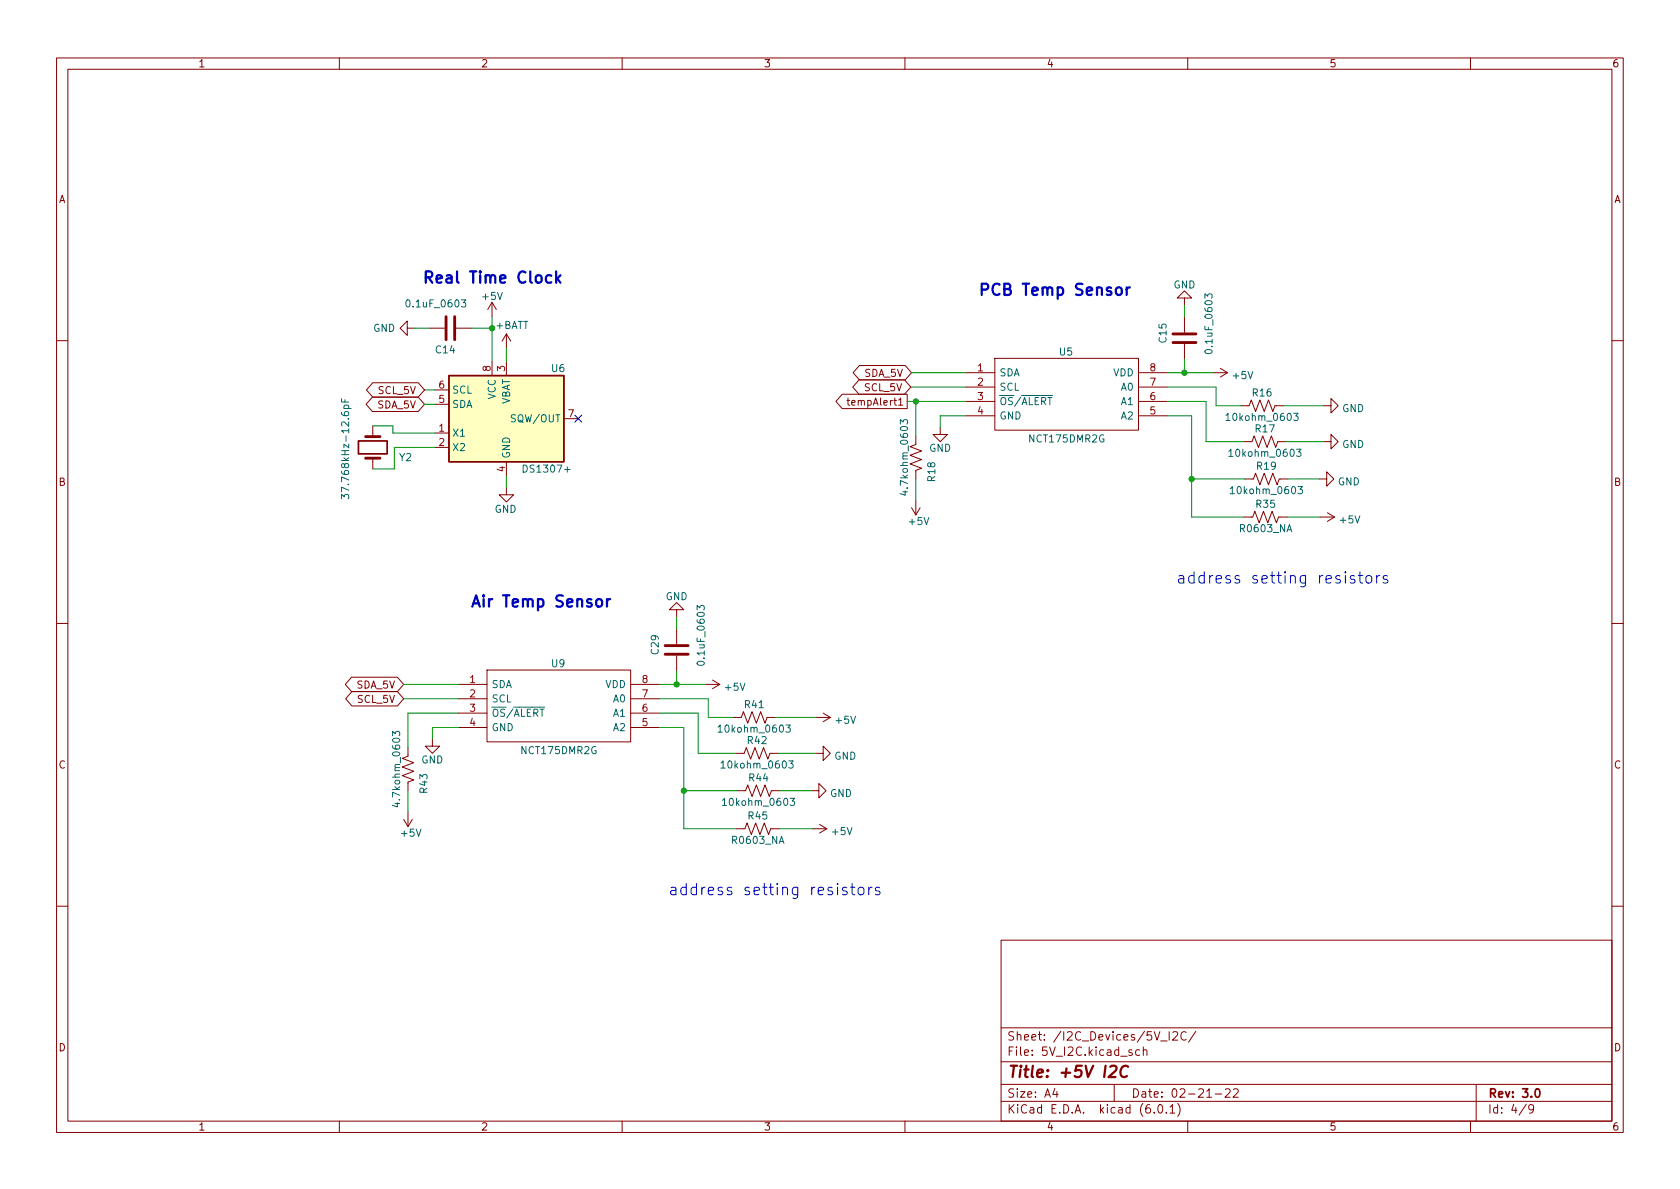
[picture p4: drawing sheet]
<svg xmlns="http://www.w3.org/2000/svg" width="297mm" height="210mm" viewBox="0 0 297 210" stroke-linecap="round" stroke-linejoin="round" font-family="sans-serif">
<g fill="none" stroke="#840000" stroke-width=".18">
<path d="M10 10.2h277v190.1h-277zM12 12.2h273v186.1h-273zM60 10.2v2M110 10.2v2M160 10.2v2M210 10.2v2M260 10.2v2M72 58v-1.2l-1.3 1.2 1.3 1.3v-1.3h1.3M75.8 58h2.8M80.6 58h2.8M87 53.5v2.5M87 53.5l-.8 1.2"/>
<path d="M87 53.5l.8 1.2M89.5 59v2.6M89.5 59l-.7 1.3M89.5 59l.8 1.3M209.4 52.7h1.3l-1.3-1.3-1.2 1.3h1.2v1.3M209.4 56v2.8M10 60.2h2M65.8 70.2h8.1l1.2 1.3-1.2 1.3h-8.1l-1.1-1.3zM65.9 67.7h8l1.2 1.3-1.2 1.2h-8l-1.1-1.2zM65.9 75.3v1.9M76.8 76.6h2.6M76.8 79.1h2.6"/>
<path d="M76.8 71.5h2.6M76.8 69h2.6M87 63.9v2.5M89.5 63.9v2.5M99.7 74h2.5M148.9 69.7h11.5v2.6h-11.5l-1.1-1.3zM149.7 70.8h.5M149.9 70.4v1.1l.3 .2M151.9 67.2h8l1.1 1.2-1.1 1.3h-8l-1.1-1.3zM151.9 64.6h8.2l1.1 1.3-1.1 1.3h-8.2l-1.1-1.3zM158.9 71.7h.7M161.9 77.1v1.5l-1 .4 2 .8-2 .7 2 .8-2 .7 2 .8-1 .4v1.5"/>
<path d="M166.2 75.6v1.2h1.3l-1.3 1.3-1.2-1.3h1.2M170.8 65.9h5.1M170.8 68.4h5.1M170.8 71h5.1M170.8 73.5h5.1M175.9 63.4h25.4v12.7h-25.4zM201.3 65.9h5.1M201.3 68.4h5.1M201.3 71h5.1M201.3 73.5h5.1M209.4 60.8v2.8M214.5 65.9h2.5"/>
<path d="M215.8 65.1l1.2 .8M217 65.9l-1.2 .8M219.3 71.7h1.6l.3-1 .8 2.1 .8-2.1 .7 2.1 .8-2.1 .7 2.1 .4-1.1h1.5M219.8 78.1h1.6l.3-1 .8 2 .8-2 .7 2 .8-2 .8 2 .3-1h1.6M234.1 78.1h1.2v-1.3l1.3 1.3-1.3 1.3v-1.3M234.1 71.7h1.2v-1.2l1.3 1.2-1.3 1.3v-1.3M285 60.2h2M65.9 81v1.9M89.5 86.2v1.3h1.3l-1.3 1.3-1.2-1.3h1.2M89.5 81.7v2.5M161.2 89.8l.7 1.3M161.9 88.5v2.6"/>
<path d="M162.7 89.8l-.8 1.3M220 91.4h1.5l.4-1 .7 2.1 .8-2.1 .8 2.1 .7-2.1 .8 2.1 .4-1.1h1.5M220.1 84.7h1.5l.4-1 .8 2 .7-2 .8 2 .7-2 .8 2 .4-1h1.5M233.3 84.7h1.3v-1.3l1.2 1.3-1.2 1.3v-1.3M233.4 91.4h2.6M234.7 90.7l1.3 .7M236 91.4l-1.3 .8M10 110.2h2M62.2 119.8h8.1l1.1 1.2-1.1 1.3h-8.1l-1.2-1.3zM86.1 118.5h25.4v12.7h-25.4zM119.6 107.8h1.3l-1.3-1.3-1.2 1.3h1.2v1.3M119.6 111.1v2.8"/>
<path d="M119.6 115.9v2.8M285 110.2h2M62.2 122.3h8.1l1.1 1.3-1.1 1.2h-8.1l-1.1-1.2zM72.1 132.2v1.5l-1 .4 2.1 .8-2.1 .7 2.1 .8-2.1 .8 2.1 .7-1.1 .4v1.5M76.5 130.7v1.2h1.2l-1.2 1.3-1.3-1.3h1.3M81 121h5.1M81 123.6h5.1M81 126.1h5.1M81 128.6h5.1M111.5 121h5.1M111.5 123.6h5.1M111.5 126.1h5.1"/>
<path d="M111.5 128.6h5.1M124.7 121h2.6M126 120.3l1.3 .7M127.3 121l-1.3 .8M129.5 126.9h1.6l.3-1 .8 2 .8-2 .7 2 .8-2 .8 2 .3-1h1.6M130 133.2h1.6l.4-1 .7 2 .8-2 .7 2 .8-2 .8 2 .3-1h1.6M130.3 139.8h1.5l.4-1 .8 2 .7-2 .8 2 .8-2 .7 2 .4-1h1.5M143.5 139.8h1.3v-1.2l1.2 1.2-1.2 1.3v-1.3M144.3 133.2h1.2v-1.3l1.3 1.3-1.3 1.3v-1.3M144.3 126.9h2.5M145.5 126.1l1.3 .8M146.8 126.9l-1.3 .7"/>
<path d="M71.4 144.9l.7 1.3M72.1 143.6v2.6M72.9 144.9l-.8 1.3M130.2 146.6h1.5l.4-1.1 .7 2.1 .8-2.1 .8 2.1 .7-2.1 .8 2.1 .4-1h1.5M143.6 146.6h2.6M144.9 145.8l1.3 .8M146.2 146.6l-1.3 .7M10 160.2h2M177 166.3h108v32h-108zM285 160.2h2M60 198.3v2M110 198.3v2"/>
<path d="M160 198.3v2M177 194.8h108M177 191.8h108M177 187.8h108M177 181.8h108M186.5 192.5l-.4 1h1M186.9 193v1M197 191.8v3M200.1 185.7l-.3-.1-.2 .2v.3l.5 .1v.4h-.5M201.5 185.7l-.4-.1-.3 .3v.4l.1 .3h.6M202.1 185.8l.3-.2 .3 .1 .1 .9M202.1 185.1v1.5"/>
<path d="M204.1 196.7v.1M204.9 195.4l.2-.1a.81 .81 0 0 1 .6 .7 .81 .81 0 0 1-.3 .8h-.2a.81 .81 0 0 1-.6-.6 .81 .81 0 0 1 .3-.8zM205.2 184.1h1.2M206.2 196.7v.1M206.7 182.4v1.5M206.9 195.8l.4-.5v1.5M206.9 196.8h.8M207.4 182.6l.5-.2 .2 .2 .1 .3-.9 1h.9M208.2 195.1a1.72 1.72 0 0 1 0 2.3M209.7 182.6a.6 .6 0 0 0-.7 0 .6 .6 0 0 0-.2 .7 .56 .56 0 0 0 .3 .6 .56 .56 0 0 0 .6-.1M210 198.3v2M211.4 182.4l-1.3 1.9"/>
<path d="M214.9 193.5h1.1M216.6 192.7l.6-.2 .2 .2 .1 .3-.9 1h.9M218.1 192.7l.5-.2 .3 .2v.3l-.9 1h.9M260 198.3v2M261 191.8v6.5M269.9 195.3l-1.3 1.9M271.2 196l-.3 .3h-.3l-.3-.3 .1-.6 .5-.1 .2 .2a.99 .99 0 0 1-.4 1.3h-.3"/>
</g>
<path d="M63.4 78h5.1v2.3h-5.1zM271.6 192.6l.2-.1a.82 .82 0 0 1 .6 .7 .82 .82 0 0 1-.3 .8h-.2a.81 .81 0 0 1-.6-.6 .81 .81 0 0 1 .3-.8z" fill="none" stroke="#840000" stroke-width=".3"/>
<path d="M196.3 188.7l.3-.2h.5a.45 .45 0 0 1 .3 .5l-.1 .3-1.3 1.2h1.2M199.5 188.7a.88 .88 0 0 0-1.1-.1 .88 .88 0 0 0-.3 1 .69 .69 0 0 0 .3 .8 .69 .69 0 0 0 .9-.1" fill="none" stroke="#840000" stroke-width=".4"/>
<path d="M79.4 66.4h20.3v15.3h-20.3z" fill="#ffffc2" stroke="#ffffc2" stroke-width=".18"/>
<path d="M79.4 66.4h20.3v15.3h-20.3z" fill="none" stroke="#840000" stroke-width=".25"/>
<path d="M78.9 56v4.1M80.4 56v4.1M207.4 59h4.1M64.6 77.2h2.6M207.4 60.6h4.1M64.6 81h2.6M117.6 115.7h4.1M117.6 114.2h4.1" fill="none" stroke="#840000" stroke-width=".51"/>
<g fill="none" stroke="#006464" stroke-width=".18">
<path d="M81.6 53h.8l-.5 .5 .4 .1v.6l-.2 .1-.5-.1M213 52.7v-.7l.5 .4 .2-.4h.5l.1 .2-.1 .5M60.4 70.5v.6h1.3M61 70.7v.4M159.2 75v-.8l.5 .4 .1-.3h.5l.2 .2-.2 .5M216.8 73.4l.3-.3v1.3M216.8 74.4h.7M217.3 79.8l.3-.4v1.3M228.7 73.1h.8l-.4 .5 .4 .1v.5l-.2 .2-.6-.2M229.2 79.4h.8l-.4 .5 .4 .1v.6l-.2 .1-.6-.1M60.4 88.2v-.8l.5 .4 .1-.3h.5l.2 .2-.2 .5M160 86.8v.8l-.9-.3"/>
<path d="M217.3 80.7h.7M217.5 86.4l.4-.4v1.3M217.5 87.3h.7M229.5 86h.8l-.4 .5 .3 .1v.6l-.2 .1-.5-.1M123.3 107.9v-.8l.4 .4 .2-.4h.5l.1 .2-.1 .6M69.4 130.1v-.8l.5 .5 .1-.4h.6l.1 .2-.1 .5M127 128.6l.3-.4v1.3M127 129.5h.7M127.5 134.9l.3-.3v1.2M127.5 135.8h.7M138.9 128.2h.8l-.4 .5 .4 .1v.6l-.2 .1-.6-.1M139.5 134.6h.7l-.4 .4 .4 .2v.5l-.2 .1-.5-.1"/>
<path d="M70.3 141.9v.8l-1-.3M127.7 141.5l.4-.3v1.2M127.7 142.4h.8M139.7 141.2h.8l-.4 .4 .3 .2v.5l-.1 .1-.6-.1"/>
</g>
<path d="M97.5 48.8l-.6-.1-.4 .3v.6l.2 .3 .2 .1 .6-.1M98.3 48v2M98.5 49.2l.6 .8M99.1 48.7l-.8 .7M197.5 50.9a.54 .54 0 0 1 .8 .3v.6a.54 .54 0 0 1-.5 .4 .54 .54 0 0 1-.5-.4v-.6zM199.2 50.8v1.4M199.8 50.8a.51 .51 0 0 0-.6 .4M105.5 106.1a.54 .54 0 0 1 .5-.2 .54 .54 0 0 1 .5 .4v.6a.54 .54 0 0 1-.6 .4 .54 .54 0 0 1-.5-.4zM107.3 105.9v1.4M107.9 105.9a.51 .51 0 0 0-.6 .4" fill="none" stroke="#0000c2" stroke-width=".4"/>
<g fill="none" stroke="#0000c2" stroke-width=".18">
<path d="M239.5 101.9l-.5-.1-.3 .3 .1 .2 .7 .2 .1 .2-.1 .3-.2 .1-.6-.1M240.2 101.8h.7M240.5 101.1v1.7v.2l.4 .1M241.6 102a.54 .54 0 0 1 .5-.2 .54 .54 0 0 1 .4 .4v.5a.54 .54 0 0 1-.5 .4 .54 .54 0 0 1-.5-.4zM243.4 101.8v1.3M244 101.8a.51 .51 0 0 0-.6 .4M245.3 101.9l-.5-.1-.3 .3 .1 .2 .7 .2 .1 .2-.1 .3-.2 .1-.6-.1M149.7 157l-.5-.1-.3 .3 .1 .3 .7 .2 .1 .1-.1 .3-.2 .1-.6-.1M150.4 156.9h.7M150.7 156.2v1.7l.1 .2 .3 .1M151.8 157.1a.54 .54 0 0 1 .5-.2 .54 .54 0 0 1 .5 .4v.5a.54 .54 0 0 1-.6 .4 .54 .54 0 0 1-.5-.4zM153.6 156.9v1.3"/>
<path d="M154.2 156.9a.51 .51 0 0 0-.6 .4M155.5 157l-.5-.1-.2 .3 .1 .3 .6 .2 .1 .1-.1 .3-.2 .1-.5-.1"/>
</g>
<g fill="none" stroke="#009600" stroke-width=".18">
<path d="M73.3 58h2.5M83.4 58h3.6M87 56v7.9M209.4 54v2M65.9 75.3h3.6v1.3h7.3M75.1 69h1.7M75.1 71.5h1.7M76.8 79.1h-7.1v3.8h-3.8M89.5 61.6v2.3M160.4 71h10.4M161 68.4h9.8M161.2 65.9h9.6"/>
<path d="M161.9 71v6.1M170.8 73.5h-4.6v2.1M206.4 73.5h4.3v17.9h9.3M206.4 68.4h8.6v3.3h4.3M206.4 65.9h8.1M206.4 71h6.8v7.1h6.6M209.4 63.6v2.3M226.9 71.7h7.2M227.5 78.1h6.6M89.5 84.2v2M161.9 84.7v3.8M210.7 84.7h9.4"/>
<path d="M227.6 91.4h5.8M227.7 84.7h5.6M119.6 109.1v2M119.6 118.7v2.3M71.4 121h9.6M71.4 123.6h9.6M72.1 139.8v3.8M81 126.1h-8.9v6.1M81 128.6h-4.5v2.1M116.6 126.1h6.8v7.1h6.6M116.6 123.6h8.6v3.3h4.3M116.6 121h8.1"/>
<path d="M116.6 128.6h4.3v18h9.3M120.9 139.8h9.4M137.2 126.9h7.1M137.7 133.2h6.6M137.9 139.8h5.6M137.8 146.6h5.8"/>
</g>
<path d="M101.6 73.4l1.2 1.2M102.8 73.4l-1.2 1.2" fill="none" stroke="#000084" stroke-width=".18"/>
<g fill="#009600" stroke="#009600" stroke-width=".18">
<circle cx="87" cy="58" r=".46"/>
<circle cx="161.9" cy="71" r=".46"/>
<circle cx="210.7" cy="84.7" r=".46"/>
<circle cx="209.4" cy="65.9" r=".46"/>
<circle cx="119.6" cy="121" r=".46"/>
<circle cx="120.9" cy="139.8" r=".46"/>
</g>
<g font-size="2.8" fill="#0000c2">
<text x="74.5" y="50.1">Real Time Clock</text>
<text x="172.8" y="52.3">PCB Temp Sensor</text>
<text x="83.1" y="107.4">Air Temp Sensor</text>
<text x="207.9" y="103.2">address setting resistors</text>
<text x="118.1" y="158.3">address setting resistors</text>
</g>
<text font-size="2.8" fill="#840000" x="178" y="190.6">Title: +5V I2C</text>
<g font-size="2.1" fill="#840000">
<text x="178" y="184">Sheet: /I2C_Devices/5V_I2C/</text>
<text x="178" y="186.7">File: 5V_I2C.kicad_sch</text>
<text x="178" y="196.9">KiCad E.D.A. kicad (6.0.1)</text>
<text x="178" y="194.1">Size: A4</text>
<text x="200" y="194.1">Date: 02-21-22</text>
<text x="263" y="194.1">Rev: 3.0</text>
<text x="263" y="196.9">Id: 4/9</text>
</g>
<g font-size="1.8" fill="#840000">
<text x="35" y="11.9">1</text>
<text x="85" y="11.9">2</text>
<text x="135" y="11.9">3</text>
<text x="185" y="11.9">4</text>
<text x="235" y="11.9">5</text>
<text x="285" y="11.9">6</text>
<text x="10.3" y="35.9">A</text>
<text x="285.3" y="35.9">A</text>
<text x="66.9" y="69.7">SCL_5V</text>
<text x="150.7" y="71.7">tempAlert1</text>
<text x="152.9" y="66.6">SDA_5V</text>
<text x="152.9" y="69.2">SCL_5V</text>
<text x="66.7" y="72.2">SDA_5V</text>
<text x="10.3" y="85.9">B</text>
<text x="285.3" y="85.9">B</text>
<text x="63.1" y="121.8">SDA_5V</text>
<text x="63.3" y="124.3">SCL_5V</text>
<text x="10.3" y="135.9">C</text>
<text x="285.3" y="135.9">C</text>
<text x="10.3" y="185.9">D</text>
<text x="285.3" y="185.9">D</text>
<text x="35" y="199.9">1</text>
<text x="85" y="199.9">2</text>
<text x="135" y="199.9">3</text>
<text x="185" y="199.9">4</text>
<text x="235" y="199.9">5</text>
<text x="285" y="199.9">6</text>
</g>
<g font-size="1.8" fill="#006464">
<text x="85.4" y="53">+5V</text>
<text x="207.5" y="51">GND</text>
<text x="66" y="58.7">GND</text>
<text x="72.3" y="54.4">0.1uF_0603</text>
<text x="87.6" y="58.2">+BATT</text>
<text x="77.1" y="62.5">C14</text>
<text x="97.5" y="65.8">U6</text>
<text x="187.3" y="62.9">U5</text>
<text x="206.2" y="60.5" transform="rotate(-90 206.2 60.5)">C15</text>
<text x="214.4" y="62" transform="rotate(-90 214.4 62)">0.1uF_0603</text>
<text x="79.9" y="69.6">SCL</text>
<text x="87.6" y="70.7" transform="rotate(-90 87.6 70.7)">VCC</text>
<text x="90.2" y="71.7" transform="rotate(-90 90.2 71.7)">VBAT</text>
<text x="176.7" y="66.5">SDA</text>
<text x="176.7" y="69.1">SCL</text>
<text x="176.7" y="71.6">~{OS}/~{ALERT}</text>
<text x="196.8" y="66.5">VDD</text>
<text x="198.3" y="71.6">A1</text>
<text x="198.3" y="69.1">A0</text>
<text x="218.1" y="67">+5V</text>
<text x="221.5" y="70.1">R16</text>
<text x="79.9" y="77.2">X1</text>
<text x="79.9" y="72.1">SDA</text>
<text x="90.7" y="74.7">SQW/OUT</text>
<text x="176.7" y="74.2">GND</text>
<text x="198.3" y="74.2">A2</text>
<text x="217.3" y="74.4">10kohm_0603</text>
<text x="222" y="76.4">R17</text>
<text x="237.3" y="72.9">GND</text>
<text x="70.6" y="81.5">Y2</text>
<text x="79.9" y="79.8">X2</text>
<text x="90.2" y="81.1" transform="rotate(-90 90.2 81.1)">GND</text>
<text x="92.9" y="83.6">DS1307+</text>
<text x="164.3" y="79.9">GND</text>
<text x="182.1" y="78.2">NCT175DMR2G</text>
<text x="217.8" y="80.8">10kohm_0603</text>
<text x="222.3" y="83.1">R19</text>
<text x="237.3" y="79.2">GND</text>
<text x="61.7" y="86.7" transform="rotate(-90 61.7 86.7)">37.768kHz-12.6pF</text>
<text x="160.5" y="86.9" transform="rotate(-90 160.5 86.9)">4.7kohm_0603</text>
<text x="165.4" y="85.1" transform="rotate(-90 165.4 85.1)">R18</text>
<text x="218.1" y="87.4">10kohm_0603</text>
<text x="222.2" y="89.8">R35</text>
<text x="236.5" y="85.8">GND</text>
<text x="87.4" y="90.7">GND</text>
<text x="160.8" y="92.8">+5V</text>
<text x="219.4" y="94.1">R0603_NA</text>
<text x="237" y="92.5">+5V</text>
<text x="117.7" y="106.1">GND</text>
<text x="97.5" y="118">U9</text>
<text x="116.5" y="115.6" transform="rotate(-90 116.5 115.6)">C29</text>
<text x="124.6" y="117.1" transform="rotate(-90 124.6 117.1)">0.1uF_0603</text>
<text x="86.9" y="121.7">SDA</text>
<text x="86.9" y="124.2">SCL</text>
<text x="107" y="121.7">VDD</text>
<text x="108.5" y="124.2">A0</text>
<text x="128.3" y="122.1">+5V</text>
<text x="131.7" y="125.2">R41</text>
<text x="86.9" y="126.7">~{OS}/~{ALERT}</text>
<text x="86.9" y="129.3">GND</text>
<text x="108.5" y="129.3">A2</text>
<text x="108.5" y="126.7">A1</text>
<text x="127.5" y="129.5">10kohm_0603</text>
<text x="132.2" y="131.6">R42</text>
<text x="147.9" y="128">+5V</text>
<text x="74.5" y="135">GND</text>
<text x="92.3" y="133.3">NCT175DMR2G</text>
<text x="128.1" y="135.9">10kohm_0603</text>
<text x="147.5" y="134.3">GND</text>
<text x="70.7" y="142.1" transform="rotate(-90 70.7 142.1)">4.7kohm_0603</text>
<text x="75.6" y="140.2" transform="rotate(-90 75.6 140.2)">R43</text>
<text x="128.3" y="142.5">10kohm_0603</text>
<text x="132.5" y="138.2">R44</text>
<text x="146.7" y="140.9">GND</text>
<text x="71" y="147.9">+5V</text>
<text x="129.6" y="149.2">R0603_NA</text>
<text x="132.4" y="144.9">R45</text>
<text x="147.2" y="147.7">+5V</text>
</g>
<g font-size="1.8" fill="#a90000">
<text x="86.7" y="65.6" transform="rotate(-90 86.7 65.6)">8</text>
<text x="89.3" y="65.6" transform="rotate(-90 89.3 65.6)">3</text>
<text x="172.9" y="65.7">1</text>
<text x="203.3" y="65.7">8</text>
<text x="77.6" y="71.2">5</text>
<text x="77.6" y="68.7">6</text>
<text x="172.9" y="68.2">2</text>
<text x="172.9" y="70.7">3</text>
<text x="203.3" y="70.7">6</text>
<text x="203.3" y="68.2">7</text>
<text x="77.6" y="76.3">1</text>
<text x="100.5" y="73.8">7</text>
<text x="172.9" y="73.3">4</text>
<text x="203.3" y="73.3">5</text>
<text x="77.6" y="78.9">2</text>
<text x="89.3" y="83.4" transform="rotate(-90 89.3 83.4)">4</text>
<text x="83.1" y="120.8">1</text>
<text x="83.1" y="123.3">2</text>
<text x="83.1" y="125.9">3</text>
<text x="113.6" y="125.9">6</text>
<text x="113.6" y="123.3">7</text>
<text x="113.6" y="120.8">8</text>
<text x="83.1" y="128.4">4</text>
<text x="113.6" y="128.4">5</text>
</g>
</svg>
